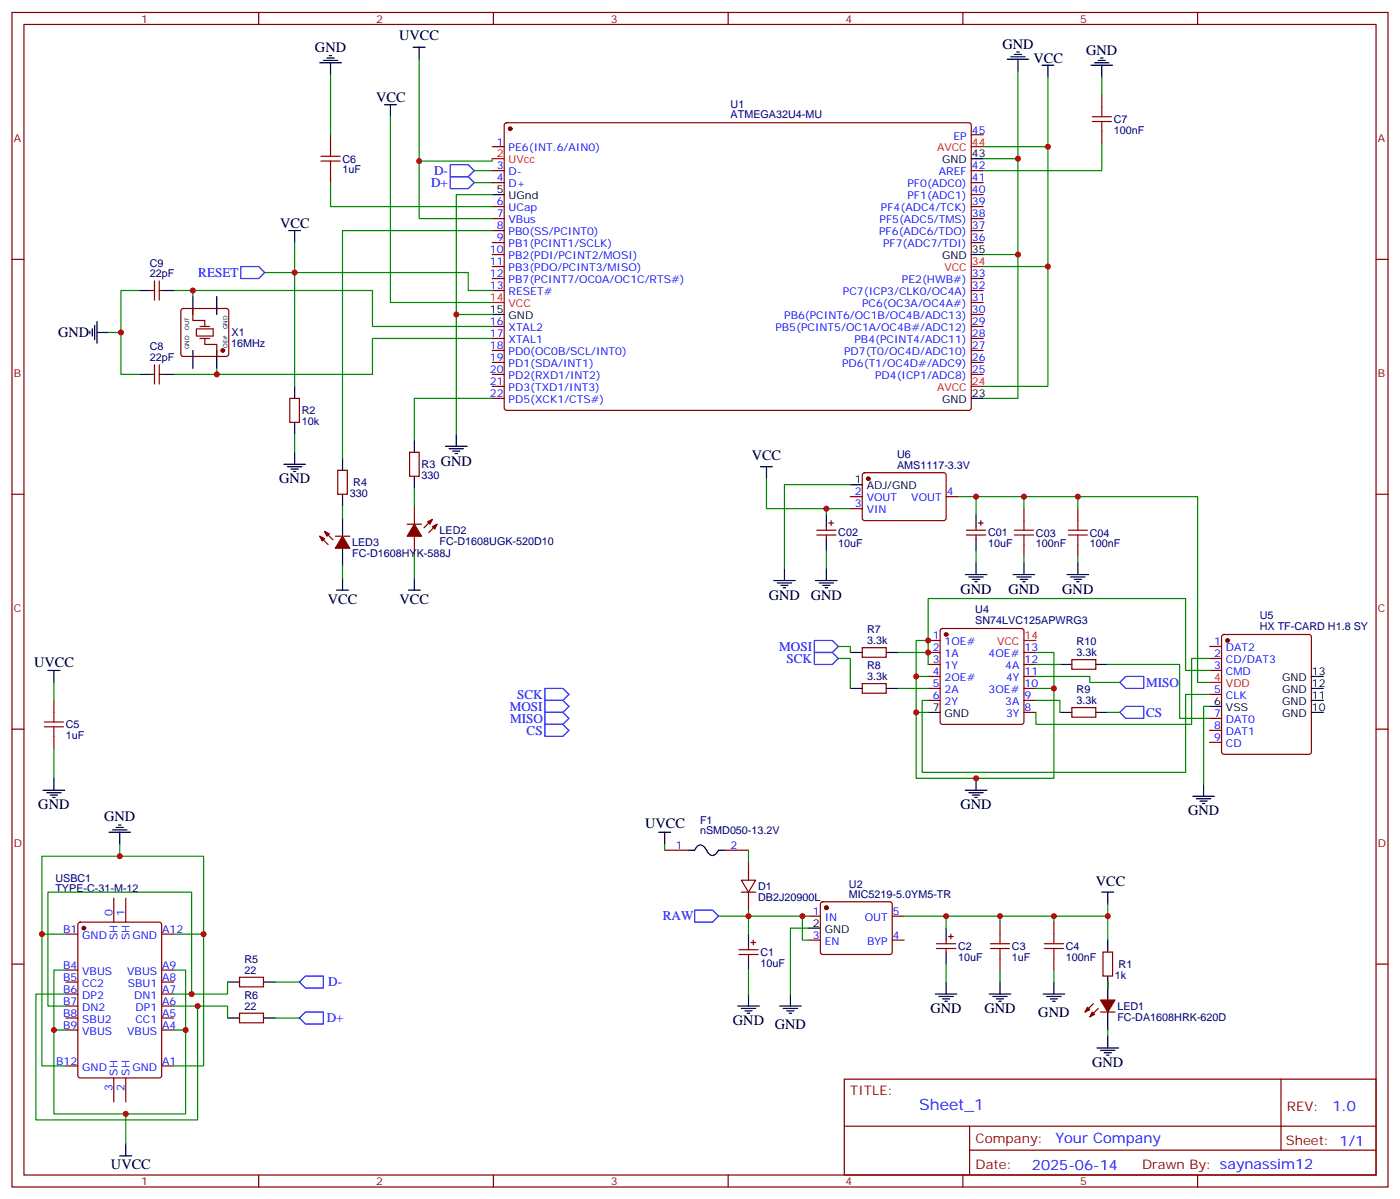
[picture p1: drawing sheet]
<svg xmlns="http://www.w3.org/2000/svg" width="412mm" height="353mm" viewBox="0 0 412 353" stroke-linecap="round" stroke-linejoin="round" font-family="sans-serif">
<g fill="#870000" stroke="#870000" stroke-width=".35">
<path d="M324.2 294.4h4.2l-2.1 3.5z"/>
<path d="M321.7 297.9l.7 .7-1.4 .7z"/>
<path d="M320.3 296.5l.7 .7-1.4 .7z"/>
<path d="M122.1 154.3l2.1 3.5h-4.3z"/>
<path d="M125.9 153.6l1.5-.7-.8 1.4z"/>
<path d="M127.4 155l1.4-.7-.7 1.4z"/>
<path d="M100.9 157.8l2.1 3.6h-4.2z"/>
<path d="M95.6 156.4l1.4 .7-.7 .7z"/>
<path d="M94.2 157.8l1.4 .7-.7 .7z"/>
<circle cx="243.4" cy="267.2" r=".53"/>
<circle cx="24.7" cy="273.2" r=".53"/>
<circle cx="65.6" cy="103.2" r=".53"/>
<circle cx="150.3" cy="37.9" r=".53"/>
<circle cx="278.7" cy="186.8" r=".53"/>
<circle cx="361.6" cy="188.5" r=".53"/>
<circle cx="255.8" cy="140.9" r=".53"/>
</g>
<g fill="none" stroke="#870000" stroke-width=".35">
<path d="M3.5 3.7h405.4v345.7h-405.4zM7.1 7.2h398.2v338.7h-398.2zM76.2 3.7v3.5M145.3 3.7v3.5M214.5 3.7v3.5M283.6 3.7v3.5M352.8 3.7v3.5M97.4 39.7v3.5M148.8 36.3l.4-.2 136.5 .1 .4 .6-.1 83.6-.6 .4-136.4-.1-.5-.6v-83.3zM286.1 39.7h3.5M324.6 28v3.5M324.6 38.6v3.5"/>
<path d="M97.4 50.2v3.6M145 43.2h3.5M145 50.2h3.5M145 53.8h3.5M286.1 50.2h3.5M286.1 53.8h3.5M286.1 57.3h3.5M3.5 76.3h3.6M145 60.8h3.5M145 64.3h3.5M145 67.9h3.5M145 71.4h3.5"/>
<path d="M145 74.9h3.5M145 78.5h3.5M286.1 60.8h3.5M286.1 64.3h3.5M286.1 67.9h3.5M286.1 71.4h3.5M405.3 76.3h3.6M44.4 85.5h1.1M45.5 82.7v5.6M46.9 82.7v5.6M46.9 85.5h1.1M53.5 91l.5-.2h12.7l.5 .2 .2 .5v12.7l-.3 .5-.4 .2h-12.7l-.5-.2-.2-.5v-12.7z"/>
<path d="M56.8 90.8v3.5h3.5v1.8M60.3 99.6v1.8h3.6v3.5M145 85.5h3.5M145 82h3.5M145 96.1h3.5M145 99.6h3.5M286.1 85.5h3.5M286.1 82h3.5M286.1 96.1h3.5M286.1 99.6h3.5M286.1 92.6h3.5M286.1 89h3.5"/>
<path d="M44.4 110.2h1.1M45.5 107.4v5.6M46.9 107.4v5.6M46.9 110.2h1.1M85.4 117.3h2.8v7h-2.8zM145 110.2h3.5M145 103.2h3.5M145 106.7h3.5M145 113.7h3.5M145 117.3h3.5M286.1 110.2h3.5M286.1 103.2h3.5"/>
<path d="M286.1 106.7h3.5M99.5 138.4h2.8v7.1h-2.8zM120.6 133.1h2.9v7.1h-2.9zM254.2 139.3l.5-.2 23.6 .1 .4 .6-.1 13-.6 .4h-23.6l-.4-.7v-12.7zM3.5 145.5h3.6M94.2 157.8l2.5 2.5M95.6 156.4l2.5 2.5M98.8 157.8h4.2M119.9 154.3h4.3M122.1 149v5.3M122.1 157.8v5.3M127.4 152.9l-2.5 2.5"/>
<path d="M128.8 154.3l-2.5 2.5M240.6 156.1h5.6M240.6 157.5h5.6M243.4 155v1.1M243.4 157.5v1M244.1 154h1.4M244.8 153.2v1.5M250.5 146.2h3.5M250.5 149.7h3.5M278.7 146.2h3.5M284.7 156.1h5.6M284.7 157.5h5.6"/>
<path d="M287.5 155v1.1M287.5 157.5v1M288.2 154h1.4M288.9 153.2v1.5M301.6 149.7v3.5M317.5 149.7v3.5M405.3 145.5h3.6M301.6 160.3v3.5M317.5 160.3v3.5M254 190.6h7.1v2.9h-7.1zM273.4 188.5h3.5M273.4 192.1h3.5"/>
<path d="M273.4 195.6h3.5M273.4 199.1h3.5M277.2 185.2l.4-.2h23.3l.5 .2 .2 .5v26.8l-.2 .5-.5 .2h-23.3l-.5-.2-.2-.5v-26.8zM301.6 192.1h3.6M301.6 195.6h3.6M301.6 199.1h3.6M315.7 194.2h7.1v2.8h-7.1zM356.3 190.3h3.5M356.3 193.8h3.5M356.3 197.3h3.5M360.1 187l.4-.2h25.1l.5 .2 .2 .5v33.8l-.2 .5-.5 .2h-25.1l-.5-.2-.2-.5v-33.8zM3.5 214.6h3.6"/>
<path d="M15.9 206.2v3.5M15.9 216.7v3.6M254 201.2h7.1v2.8h-7.1zM273.4 202.6h3.5M273.4 206.2h3.5M301.6 202.6h3.6M301.6 206.2h3.6M301.6 209.7h3.6M315.7 208.3h7.1v2.8h-7.1zM356.3 204.4h3.5M356.3 211.5h3.5M356.3 215h3.5"/>
<path d="M356.3 218.5h3.5M405.3 214.6h3.6M195.8 250.3h7M213.4 250.3h7.1M218.4 259.1h4.2l-2.1 3.5zM220.5 253.8v5.3M19.4 275h3.5M23.2 271.6l.4-.2h23.3l.7 .5v44.7l-.4 .6-23.6 .1-.6-.5-.1-44.7zM33.5 264.4v7M37 264.4v7M47.6 275h3.6M217.7 279.5h5.6"/>
<path d="M218.4 262.6h4.2M220.5 262.6v5.3M220.5 278.5v1M221.2 277.4h1.4M221.9 276.7v1.4M238.1 269.7h3.6M238.1 276.7h3.6M241.9 265.6l.5-.2h19.7l.5 .2 .2 .5v14.4l-.7 .5-20-.1-.4-.7v-14.1zM262.8 269.7h3.5M262.8 276.7h3.5M275.9 277.8h5.6M275.9 279.2h5.6"/>
<path d="M278.7 276.7v1.1M278.7 279.2v1M279.4 275.7h1.4M280.1 275v1.4M294.6 271.4v3.6M310.4 271.4v3.6M3.5 283.8h3.6M19.4 285.5h3.5M19.4 289.1h3.5M19.4 292.6h3.5M19.4 296.1h3.5M19.4 299.6h3.5"/>
<path d="M47.6 285.5h3.6M47.6 289.1h3.6M47.6 292.6h3.6M47.6 296.1h3.6M47.6 299.6h3.6M70.6 287.7h7v2.8h-7zM70.6 298.2h7v2.9h-7zM217.7 281h5.6M220.5 281v1M294.6 282v3.5M310.4 282v3.5M322.1 295.4l-2.5 2.5"/>
<path d="M323.5 296.8l-2.5 2.5M324.2 297.9h4.2M324.9 280.2h2.8v7.1h-2.8zM405.3 283.8h3.6M19.4 303.2h3.5M19.4 313.8h3.5M33.5 317.3v7M37 317.3v7M47.6 303.2h3.6M47.6 313.8h3.6M248.7 317.6h156.6v28.3h-156.6zM377.3 317.7v20.8"/>
<path d="M248.7 331.5h156.5M285.6 338.5h119.6M285.6 331.5v14.1M76.2 345.9v3.5M145.3 345.9v3.5M214.5 345.9v3.5M283.6 345.9v3.5M352.8 345.9v3.5"/>
</g>
<g fill="none" stroke="#000" stroke-width=".35">
<path d="M94.2 18.5h6.3M95.2 17.8h4.3M96.3 17.1h2.1M97 16.4h.7M97.4 18.5v3.5M121.7 13.9h3.5M123.5 13.9v3.5M296.7 17.4h6.3M297.7 16.7h4.3M298.8 16h2.1M299.5 15.3h.7M299.9 17.4v3.6"/>
<path d="M306.9 19.2h3.5M308.7 19.2v3.5M321.4 19.2h6.3M322.4 18.5h4.3M323.5 17.8h2.1M324.2 17.1h.7M324.6 19.2v3.5M113.2 30.8h3.6M115 30.8v3.6M145 57.3h3.5M286.1 46.7h3.5M85 67.9h3.5"/>
<path d="M86.8 67.9v3.5M286.1 74.9h3.5M26.5 97.5v.7M27.2 96.8v2.1M27.9 95.7v4.3M28.6 97.9h3.5M28.6 94.7v6.3M40.9 85.5h3.5M48 85.5h3.5M56.8 87.3v5.3M63.9 87.3v5.3M145 92.6h3.5"/>
<path d="M40.9 110.2h3.5M48 110.2h3.5M56.8 103.2v5.2M63.9 103.2v5.2M86.8 113.7v3.6M286.1 117.3h3.5M83.6 136.7h6.4M84.7 137.4h4.2M85.7 138.1h2.1M86.4 138.8h.7M86.8 124.3v3.5M86.8 133.1v3.6"/>
<path d="M100.9 134.9v3.5M122.1 129.6v3.5M131.2 131.4h6.4M132.3 132.1h4.2M133.3 132.8h2.2M134.1 133.5h.7M134.4 127.8v3.6M224 137.4h3.5M225.8 137.4v3.5M100.9 145.5v3.5M100.9 152.5v5.3M122.1 140.2v3.5"/>
<path d="M243.4 151.5v3.5M243.4 158.5v3.6M250.5 142.7h3.5M287.5 151.5v3.5M287.5 158.5v3.6M99.1 173.7h3.6M100.9 161.4v5.3M100.9 170.2v3.5M120.3 173.7h3.5M122.1 170.2v3.5M227.9 170.9h6.3M229 171.6h4.2"/>
<path d="M230 172.3h2.1M230.7 173h.7M231.1 167.4v3.5M240.2 170.9h6.4M241.3 171.6h4.2M242.4 172.3h2.1M243.1 173h.7M243.4 167.4v3.5M284.3 169.1h6.4M285.4 169.8h4.2M286.5 170.5h2.1M287.2 171.2h.7"/>
<path d="M287.5 165.6v3.5M298.4 169.1h6.4M299.5 169.8h4.2M300.6 170.5h2.1M301.3 171.2h.7M301.6 165.6v3.5M314.3 169.1h6.4M315.4 169.8h4.2M316.4 170.5h2.2M317.1 171.2h.8M317.5 165.6v3.5M14.1 197.3h3.5"/>
<path d="M15.9 197.3v3.6M250.5 192.1h3.5M261.1 192.1h3.5M312.2 195.6h3.5M322.8 195.6h3.5M386.3 199.1h3.5M250.5 202.6h3.5M261.1 202.6h3.5M273.4 209.7h3.5M312.2 209.7h3.5M322.8 209.7h3.5M356.3 207.9h3.5"/>
<path d="M386.3 209.7h3.5M386.3 206.2h3.5M386.3 202.6h3.5M12.7 232.6h6.3M13.8 233.3h4.2M14.8 234h2.1M15.5 234.7h.7M15.9 229.1v3.5M284.3 232.6h6.4M285.4 233.3h4.2M286.5 234h2.1M287.2 234.7h.7"/>
<path d="M287.5 229.1v3.5M351.4 234.4h6.3M352.4 235.1h4.3M353.5 235.8h2.1M354.2 236.5h.7M354.5 230.9v3.5M32.1 245h6.4M33.2 244.3h4.2M34.2 243.6h2.1M34.9 242.9h.7M35.3 245v3.5M194 245h3.6"/>
<path d="M195.8 245v3.5M202.8 250.3h1.8l.6-1a1.56 1.56 0 0 1 2.7 .6l.2 .2a2.13 2.13 0 0 0 2.2 1.6l1.4-1.4h1.7M220.5 275v3.5M238.1 273.2h3.6M278.7 273.2v3.5M324.6 262.6h3.5M326.3 262.6v3.5M326.3 276.7v3.5M67 289.1h3.6M67 299.6h3.6M77.6 289.1h3.5M77.6 299.6h3.5"/>
<path d="M217.3 296.1h6.4M218.4 296.8h4.2M219.4 297.5h2.1M220.1 298.2h.7M220.5 282v3.5M220.5 292.6v3.5M229.7 296.1h6.3M230.7 296.8h4.2M231.8 297.5h2.1M232.5 298.2h.7M232.8 292.6v3.5M275.5 292.6h6.4"/>
<path d="M276.6 293.3h4.2M277.6 294h2.2M278.3 294.7h.7M278.7 280.2v3.6M278.7 289.1v3.5M291.4 292.6h6.3M292.5 293.3h4.2M293.5 294h2.1M294.2 294.7h.7M294.6 289.1v3.5M307.3 292.6h6.3M308.3 293.3h4.3"/>
<path d="M309.4 294h2.1M310.1 294.7h.7M310.4 289.1v3.5M326.3 287.3v7.1M326.3 297.9v5.3M323.1 308.5h6.4M324.2 309.2h4.2M325.3 309.9h2.1M326 310.6h.7M326.3 304.9v3.6M37 336.7v3.5M35.3 340.2h3.5"/>
</g>
<g fill="none" stroke="#008700" stroke-width=".35">
<path d="M123.5 17.4v46.9h21.5M97.4 22v17.7M115 34.4v54.6h30M299.9 21v96.3h-10.3M308.7 22.7v20.5h-19.1M324.6 22.7v5.3M97.4 53.8v7h47.6M139.7 50.2h5.3M139.7 53.8h5.3M145 57.3h-10.6v70.5M145 46.7v.7h-21.5M289.6 46.7h10.3"/>
<path d="M308.7 43.2v35.3h-19.1M324.6 42.1v8.1h-35M86.8 71.4v42.3M145 67.9h-44.1v67M289.6 74.9h10.3M308.7 78.5v35.2h-19.1M32.1 97.9h3.5M40.9 85.5h-5.3v24.7h5.3M51.5 85.5h5.3v1.8M56.8 85.5h52.9v10.6h35.3M78 80.2h59.9v5.3h7.1M134.4 92.6h10.6"/>
<path d="M145 99.6h-35.3v10.6h-45.8M63.9 108.4v1.8h-12.4M145 117.3h-22.9v12.3M86.8 127.8v5.3M100.9 149v3.5M122.1 143.7v5.3M225.8 140.9v8.8h24.7M243.4 149.7v1.8M250.5 142.7h-19.4v24.7M282.2 146.2h70.6v54.7h3.5M287.5 146.2v5.3M301.6 146.2v3.5"/>
<path d="M317.5 146.2v3.5M100.9 166.7v3.5M122.1 163.1v7.1M243.4 162.1v5.3M287.5 162.1v3.5M301.6 163.8v1.8M317.5 163.8v1.8M246.9 190.3h3.6v1.8M246.9 193.8h3.6v8.8M264.6 192.1h8.8M273.4 199.1h-3.5v30h40.5v-26.5h-5.2M273.4 188.5h-3.5v10.6"/>
<path d="M273.4 195.6v-19.4h75.8v21.1h7.1M305.2 192.1h5.2v10.5M305.2 199.1h15.8v1.8h8.8M305.2 195.6h7M326.3 195.6h21.2v15.9h8.8M356.3 193.8h-5.3v19.4h-45.8v-3.5M15.9 200.9v5.3M264.6 202.6h8.8M269.9 209.7h3.5M305.2 206.2h7v3.5M326.3 209.7h3.5M356.3 204.4h-7.1v22.9h-77.6v-21.1h1.8"/>
<path d="M356.3 207.9h-1.8v23M15.9 220.3v8.8M35.3 248.5v3.5M195.8 248.5v1.8M220.5 250.3v3.5M12.3 275v38.8h7.1M19.4 275h-7.1v-23h47.7v23M51.2 275h8.8v38.8h-8.8M211.7 269.7h24.7M220.5 267.9v7.1M238.1 269.7h-1.7v7h1.7M238.1 273.2h-5.3v19.4"/>
<path d="M266.3 269.7h60v7M278.7 269.7v3.5M294.6 269.7v1.7M310.4 269.7v1.7M326.3 266.1v3.6M19.4 292.6h-8.8v37h47.6v-33.5h-7M19.4 285.5h-3.5v17.7M51.2 292.6h5.2v-30h-42.3v33.5h5.3M51.2 285.5h3.5v17.7h-3.5M58.2 296.1h8.8v3.5M67 289.1v3.5h-10.6M81.1 289.1h7.1"/>
<path d="M81.1 299.6h7.1M220.5 285.5v7.1M278.7 283.8v5.3M294.6 285.5v3.6M310.4 285.5v3.6M326.3 289.1v1.7M19.4 303.2h-3.5v24.7h38.8v-24.7M326.3 303.2v1.7M37 327.9v8.8"/>
</g>
<g fill="none" stroke="#00f" stroke-width=".35">
<path d="M132.6 48.5h5.3l1.8 1.7-1.8 1.8h-5.3zM132.6 52h5.3l1.8 1.8-1.8 1.7h-5.3zM70.9 78.5h5.3l1.8 1.7-1.8 1.8h-5.3zM239.9 188.5h5.3l1.7 1.8-1.7 1.8h-5.3zM239.9 192.1h5.3l1.7 1.7-1.7 1.8h-5.3zM160.5 202.6h5.3l1.8 1.8-1.8 1.8h-5.3zM160.5 206.2h5.3l1.8 1.7-1.8 1.8h-5.3zM160.5 209.7h5.3l1.8 1.8-1.8 1.7h-5.3zM160.5 213.2h5.3l1.8 1.8-1.8 1.7h-5.3zM329.8 200.9l1.8-1.8h5.3v3.5h-5.3zM331.6 207.9h5.3v3.6h-5.3l-1.8-1.8zM204.6 267.9h5.3l1.8 1.8-1.8 1.7h-5.3z"/>
<path d="M90 287.3h5.2v3.5h-5.2l-1.8-1.7zM90 297.9h5.2v3.5h-5.2l-1.8-1.8z"/>
</g>
<g fill="none" stroke="#a10000" stroke-width=".35">
<path d="M321.7 34.4h5.7M321.7 35.8h5.7M324.6 31.5v2.9M324.6 35.8v2.8M94.5 47.4h5.7M94.5 46h5.7M97.4 43.2v2.8M97.4 47.4v2.8M298.8 156.1h5.6M298.8 157.5h5.6M301.6 153.2v2.9M301.6 157.5v2.8"/>
<path d="M314.7 156.1h5.6M314.7 157.5h5.6M317.5 153.2v2.9M317.5 157.5v2.8M13.1 213.9h5.6M13.1 212.5h5.6M15.9 209.7v2.8M15.9 213.9v2.8M291.7 279.2h5.7M291.7 277.8h5.7M294.6 275v2.8M294.6 279.2v2.8"/>
<path d="M307.6 279.2h5.7M307.6 277.8h5.7M310.4 275v2.8M310.4 279.2v2.8"/>
</g>
<path d="M57.9 96.8h4.9v2.1h-4.9zM58.9 99.6h2.8M58.9 96.1h2.8" fill="none" stroke="#871200" stroke-width=".35"/>
<path d="M145 46.7h3.5M286.1 43.2h3.5M286.1 78.5h3.5M145 89h3.5M286.1 113.7h3.5M301.6 188.5h3.6M356.3 200.9h3.5" fill="none" stroke="#f00" stroke-width=".35"/>
<g fill="#c00">
<circle cx="56.4" cy="292.6" r=".88"/>
<circle cx="58.2" cy="296.1" r=".88"/>
<circle cx="60" cy="275" r=".88"/>
<circle cx="12.3" cy="275" r=".88"/>
<circle cx="35.3" cy="252" r=".88"/>
<circle cx="54.7" cy="303.2" r=".88"/>
<circle cx="15.9" cy="303.2" r=".88"/>
<circle cx="37" cy="327.9" r=".88"/>
<circle cx="220.5" cy="269.7" r=".88"/>
<circle cx="236.4" cy="269.7" r=".88"/>
<circle cx="310.4" cy="269.7" r=".88"/>
<circle cx="294.6" cy="269.7" r=".88"/>
<circle cx="278.7" cy="269.7" r=".88"/>
<circle cx="326.3" cy="269.7" r=".88"/>
<circle cx="63.9" cy="110.2" r=".88"/>
<circle cx="35.6" cy="97.9" r=".88"/>
<circle cx="134.4" cy="92.6" r=".88"/>
<circle cx="56.8" cy="85.5" r=".88"/>
<circle cx="86.8" cy="80.2" r=".88"/>
<circle cx="123.5" cy="47.4" r=".88"/>
<circle cx="287.5" cy="229.1" r=".88"/>
<circle cx="269.9" cy="209.7" r=".88"/>
<circle cx="269.9" cy="199.1" r=".88"/>
<circle cx="310.4" cy="202.6" r=".88"/>
<circle cx="273.4" cy="188.5" r=".88"/>
<circle cx="273.4" cy="192.1" r=".88"/>
<circle cx="243.4" cy="149.7" r=".88"/>
<circle cx="287.5" cy="146.2" r=".88"/>
<circle cx="301.6" cy="146.2" r=".88"/>
<circle cx="317.5" cy="146.2" r=".88"/>
<circle cx="308.7" cy="43.2" r=".88"/>
<circle cx="308.7" cy="78.5" r=".88"/>
<circle cx="299.9" cy="74.9" r=".88"/>
<circle cx="299.9" cy="46.7" r=".88"/>
</g>
<text font-size="4.6" fill="#00f" x="270.8" y="326.7">Sheet_1</text>
<g font-size="4.2">
<text x="117.6" y="11.8">UVCC</text>
<text x="92.8" y="15.3">GND</text>
<text x="295.3" y="14.3">GND</text>
<text x="320" y="16.1">GND</text>
<text x="304.4" y="18.5">VCC</text>
<text x="110.8" y="30.1">VCC</text>
<text x="82.5" y="67.2">VCC</text>
<text x="17.1" y="99.3">GND</text>
<text x="129.8" y="137">GND</text>
<text x="221.4" y="135.3">VCC</text>
<text x="82.2" y="142.3">GND</text>
<text x="96.5" y="177.7">VCC</text>
<text x="117.7" y="177.7">VCC</text>
<text x="226.5" y="176.5">GND</text>
<text x="238.8" y="176.5">GND</text>
<text x="282.9" y="174.8">GND</text>
<text x="297" y="174.8">GND</text>
<text x="312.9" y="174.8">GND</text>
<text x="10.1" y="196.3">UVCC</text>
<text x="11.3" y="238.3">GND</text>
<text x="282.9" y="238.3">GND</text>
<text x="30.7" y="241.7">GND</text>
<text x="190" y="243.8">UVCC</text>
<text x="350" y="240">GND</text>
<text x="322.8" y="260.8">VCC</text>
<text x="274.1" y="298.2">GND</text>
<text x="290" y="298.2">GND</text>
<text x="305.9" y="299.3">GND</text>
<text x="215.9" y="301.8">GND</text>
<text x="228.2" y="302.8">GND</text>
<text x="321.7" y="314.1">GND</text>
<text x="32.7" y="344.2">UVCC</text>
</g>
<g font-size="4.2" fill="#00f">
<text x="392.5" y="326.9">1.0</text>
<text x="310.9" y="336.5">Your Company</text>
<text x="304" y="344.3">2025-06-14</text>
</g>
<g font-size="3.9" fill="#00f">
<text x="127.9" y="51.5">D-</text>
<text x="127" y="55">D+</text>
<text x="58.4" y="81.5">RESET</text>
<text x="229.5" y="191.5">MOSI</text>
<text x="231.7" y="195.1">SCK</text>
<text x="337.6" y="202.1">MISO</text>
<text x="150.1" y="209.2">MOSI</text>
<text x="152.3" y="205.7">SCK</text>
<text x="150.3" y="212.7">MISO</text>
<text x="337.6" y="210.9">CS</text>
<text x="155.1" y="216.2">CS</text>
<text x="195.3" y="270.9">RAW</text>
<text x="96.7" y="290.3">D-</text>
<text x="96.2" y="300.9">D+</text>
</g>
<g font-size="3.9" fill="#800">
<text x="250.5" y="322.2">TITLE:</text>
<text x="379.1" y="326.9">REV:</text>
<text x="287.4" y="336.4">Company:</text>
<text x="378.7" y="337">Sheet: 1/1</text>
<text x="287.4" y="344.1">Date:</text>
<text x="336.4" y="344.2">Drawn By: saynassim12</text>
</g>
<g font-size="3.2" fill="#800">
<text x="41.6" y="6.7">1</text>
<text x="110.8" y="6.7">2</text>
<text x="179.9" y="6.7">3</text>
<text x="249.1" y="6.7">4</text>
<text x="318.2" y="6.7">5</text>
<text x="4.1" y="41.8">A</text>
<text x="405.9" y="41.8">A</text>
<text x="4.1" y="110.9">B</text>
<text x="405.9" y="110.9">B</text>
<text x="4.1" y="180.1">C</text>
<text x="405.9" y="180.1">C</text>
<text x="4.1" y="249.2">D</text>
<text x="405.9" y="249.2">D</text>
<text x="41.6" y="348.9">1</text>
<text x="110.8" y="348.9">2</text>
<text x="179.9" y="348.9">3</text>
<text x="249.1" y="348.9">4</text>
<text x="318.2" y="348.9">5</text>
</g>
<g font-size="3.2" fill="#000080">
<text x="215.2" y="34.9">ATMEGA32U4-MU</text>
<text x="215.2" y="31.8">U1</text>
<text x="328.1" y="39.4">100nF</text>
<text x="328.1" y="36.2">C7</text>
<text x="100.9" y="47.9">C6</text>
<text x="100.9" y="51">1uF</text>
<text x="44.1" y="81.6">22pF</text>
<text x="44.1" y="78.5">C9</text>
<text x="68.2" y="99">X1</text>
<text x="44.1" y="106.3">22pF</text>
<text x="44.1" y="103.2">C8</text>
<text x="68.1" y="102.2">16MHz</text>
<text x="88.9" y="125.1">10k</text>
<text x="88.9" y="121.9">R2</text>
<text x="124.2" y="137.8">R3</text>
<text x="264.2" y="134.8">U6</text>
<text x="104.1" y="143.1">R4</text>
<text x="124.2" y="141">330</text>
<text x="264.2" y="138">AMS1117-3.3V</text>
<text x="103" y="146.3">330</text>
<text x="103.7" y="160.7">LED3</text>
<text x="129.5" y="160.4">FC-D1608UGK-520D10</text>
<text x="129.5" y="157.2">LED2</text>
<text x="246.9" y="161.1">10uF</text>
<text x="246.9" y="157.9">C02</text>
<text x="291" y="161.1">10uF</text>
<text x="291" y="157.9">C01</text>
<text x="305.2" y="161.1">100nF</text>
<text x="305.2" y="158">C03</text>
<text x="321" y="161.1">100nF</text>
<text x="321" y="158">C04</text>
<text x="103.7" y="163.9">FC-D1608HYK-588J</text>
<text x="287.3" y="183.7">SN74LVC125APWRG3</text>
<text x="287.3" y="180.5">U4</text>
<text x="371.1" y="185.5">HX TF-CARD H1.8 SY</text>
<text x="371.1" y="182.3">U5</text>
<text x="255.4" y="189.6">3.3k</text>
<text x="255.4" y="186.4">R7</text>
<text x="317.1" y="189.9">R10</text>
<text x="255.4" y="196.9">R8</text>
<text x="317.1" y="193.1">3.3k</text>
<text x="255.4" y="200.2">3.3k</text>
<text x="317.1" y="207.2">3.3k</text>
<text x="317.1" y="204">R9</text>
<text x="19.4" y="214.4">C5</text>
<text x="19.4" y="217.5">1uF</text>
<text x="206.2" y="245.6">nSMD050-13.2V</text>
<text x="206.2" y="242.5">F1</text>
<text x="16.3" y="262.6">TYPE-C-31-M-12</text>
<text x="16.3" y="259.6">USBC1</text>
<text x="223.3" y="262.1">D1</text>
<text x="250.1" y="261.3">U2</text>
<text x="223.3" y="265.1">DB2J20900L</text>
<text x="250.1" y="264.4">MIC5219-5.0YM5-TR</text>
<text x="224" y="281.5">C1</text>
<text x="282.2" y="279.7">C2</text>
<text x="298.1" y="279.7">C3</text>
<text x="314" y="279.6">C4</text>
<text x="72" y="286.6">22</text>
<text x="72" y="283.4">R5</text>
<text x="224" y="284.5">10uF</text>
<text x="282.2" y="282.8">10uF</text>
<text x="298.1" y="282.8">1uF</text>
<text x="314" y="282.8">100nF</text>
<text x="329.5" y="284.9">R1</text>
<text x="72" y="294">R6</text>
<text x="328.4" y="288.1">1k</text>
<text x="72" y="297.2">22</text>
<text x="329.1" y="297.3">LED1</text>
<text x="329.1" y="300.4">FC-DA1608HRK-620D</text>
</g>
<g font-size="3.2" fill="#00f">
<text x="280.9" y="41.1">EP</text>
<text x="286.3" y="39.3">45</text>
<text x="146.3" y="42.8">1</text>
<text x="149.8" y="44.6">PE6(INT.6/AIN0)</text>
<text x="146.3" y="49.9">3</text>
<text x="146.3" y="53.4">4</text>
<text x="149.8" y="51.6">D-</text>
<text x="276.6" y="51.6">AREF</text>
<text x="286.3" y="53.4">41</text>
<text x="286.3" y="49.9">42</text>
<text x="149.8" y="55.2">D+</text>
<text x="267.3" y="58.7">PF1(ADC1)</text>
<text x="267.3" y="55.2">PF0(ADC0)</text>
<text x="286.3" y="56.9">40</text>
<text x="146.3" y="60.5">6</text>
<text x="146.3" y="64">7</text>
<text x="149.8" y="62.2">UCap</text>
<text x="149.8" y="65.8">VBus</text>
<text x="259.1" y="65.8">PF5(ADC5/TMS)</text>
<text x="259.5" y="62.2">PF4(ADC4/TCK)</text>
<text x="286.3" y="64">38</text>
<text x="286.3" y="60.5">39</text>
<text x="146.3" y="67.5">8</text>
<text x="146.3" y="71">9</text>
<text x="149.8" y="69.3">PB0(SS/PCINT0)</text>
<text x="259" y="69.3">PF6(ADC6/TDO)</text>
<text x="286.3" y="71">36</text>
<text x="286.3" y="67.5">37</text>
<text x="144.3" y="74.6">10</text>
<text x="149.8" y="72.8">PB1(PCINT1/SCLK)</text>
<text x="149.8" y="76.3">PB2(PDI/PCINT2/MOSI)</text>
<text x="260.1" y="72.8">PF7(ADC7/TDI)</text>
<text x="144.3" y="78.1">11</text>
<text x="144.3" y="81.6">12</text>
<text x="149.8" y="79.9">PB3(PDO/PCINT3/MISO)</text>
<text x="149.8" y="83.4">PB7(PCINT7/OC0A/OC1C/RTS#)</text>
<text x="265.7" y="83.4">PE2(HWB#)</text>
<text x="286.3" y="81.6">33</text>
<text x="144.3" y="85.2">13</text>
<text x="149.8" y="86.9">RESET#</text>
<text x="248.3" y="86.9">PC7(ICP3/CLK0/OC4A)</text>
<text x="286.3" y="88.7">31</text>
<text x="286.3" y="85.2">32</text>
<text x="144.3" y="95.7">16</text>
<text x="231" y="94">PB6(PCINT6/OC1B/OC4B/ADC13)</text>
<text x="253.9" y="90.5">PC6(OC3A/OC4A#)</text>
<text x="286.3" y="95.7">29</text>
<text x="286.3" y="92.2">30</text>
<text x="144.3" y="99.3">17</text>
<text x="149.8" y="97.5">XTAL2</text>
<text x="149.8" y="101">XTAL1</text>
<text x="228.4" y="97.5">PB5(PCINT5/OC1A/OC4B#/ADC12)</text>
<text x="251.7" y="101">PB4(PCINT4/ADC11)</text>
<text x="286.3" y="99.3">28</text>
<text x="144.3" y="102.8">18</text>
<text x="144.3" y="106.3">19</text>
<text x="149.8" y="104.6">PD0(OC0B/SCL/INT0)</text>
<text x="248.6" y="104.6">PD7(T0/OC4D/ADC10)</text>
<text x="286.3" y="106.3">26</text>
<text x="286.3" y="102.8">27</text>
<text x="144.3" y="109.9">20</text>
<text x="144.3" y="113.4">21</text>
<text x="149.8" y="108.1">PD1(SDA/INT1)</text>
<text x="149.8" y="111.6">PD2(RXD1/INT2)</text>
<text x="248.1" y="108.1">PD6(T1/OC4D#/ADC9)</text>
<text x="257.8" y="111.6">PD4(ICP1/ADC8)</text>
<text x="286.3" y="109.9">25</text>
<text x="144.3" y="116.9">22</text>
<text x="149.8" y="115.1">PD3(TXD1/INT3)</text>
<text x="149.8" y="118.7">PD5(XCK1/CTS#)</text>
<text x="251.8" y="145.8">2</text>
<text x="251.8" y="149.4">3</text>
<text x="255.3" y="147.6">VOUT</text>
<text x="268.4" y="147.6">VOUT</text>
<text x="278.9" y="145.8">4</text>
<text x="255.3" y="151.1">VIN</text>
<text x="274.7" y="188.2">1</text>
<text x="274.7" y="191.7">2</text>
<text x="278.2" y="189.9">1OE#</text>
<text x="301.8" y="191.7">13</text>
<text x="357.6" y="189.9">1</text>
<text x="361.1" y="191.7">DAT2</text>
<text x="274.7" y="195.2">3</text>
<text x="278.2" y="193.5">1A</text>
<text x="278.2" y="197">1Y</text>
<text x="291.2" y="193.5">4OE#</text>
<text x="296.1" y="197">4A</text>
<text x="301.8" y="195.2">12</text>
<text x="357.6" y="193.5">2</text>
<text x="357.6" y="197">3</text>
<text x="361.1" y="195.2">CD/DAT3</text>
<text x="274.7" y="198.8">4</text>
<text x="274.7" y="202.3">5</text>
<text x="278.2" y="200.5">2OE#</text>
<text x="296.4" y="200.5">4Y</text>
<text x="301.8" y="202.3">10</text>
<text x="301.8" y="198.8">11</text>
<text x="361.1" y="198.8">CMD</text>
<text x="274.7" y="205.8">6</text>
<text x="278.2" y="204">2A</text>
<text x="278.2" y="207.6">2Y</text>
<text x="291.2" y="204">3OE#</text>
<text x="296.1" y="207.6">3A</text>
<text x="301.8" y="209.3">8</text>
<text x="301.8" y="205.8">9</text>
<text x="357.6" y="204">5</text>
<text x="361.1" y="205.8">CLK</text>
<text x="296.4" y="211.1">3Y</text>
<text x="357.6" y="211.1">7</text>
<text x="357.6" y="214.6">8</text>
<text x="361.1" y="212.9">DAT0</text>
<text x="357.6" y="218.2">9</text>
<text x="361.1" y="216.4">DAT1</text>
<text x="361.1" y="219.9">CD</text>
<text x="199.1" y="249.9">1</text>
<text x="215.2" y="249.9">2</text>
<text x="33.2" y="269.7" transform="rotate(-90 33.2 269.7)">0</text>
<text x="36.7" y="269.7" transform="rotate(-90 36.7 269.7)">1</text>
<text x="239.5" y="269.3">1</text>
<text x="263" y="269.3">5</text>
<text x="18.6" y="274.6">B1</text>
<text x="47.8" y="274.6">A12</text>
<text x="243" y="271.1">IN</text>
<text x="254.7" y="271.1">OUT</text>
<text x="24.2" y="276.4">GND</text>
<text x="34.6" y="276.7" transform="rotate(-90 34.6 276.7)">SH</text>
<text x="38.1" y="276.7" transform="rotate(-90 38.1 276.7)">SH</text>
<text x="39" y="276.4">GND</text>
<text x="239.5" y="276.4">3</text>
<text x="243" y="278.1">EN</text>
<text x="255.5" y="278.1">BYP</text>
<text x="263" y="276.4">4</text>
<text x="18.6" y="285.2">B4</text>
<text x="24.2" y="286.9">VBUS</text>
<text x="37.5" y="286.9">VBUS</text>
<text x="47.8" y="285.2">A9</text>
<text x="18.6" y="288.7">B5</text>
<text x="18.6" y="292.2">B6</text>
<text x="24.2" y="290.5">CC2</text>
<text x="37.6" y="290.5">SBU1</text>
<text x="47.8" y="292.2">A7</text>
<text x="47.8" y="288.7">A8</text>
<text x="18.6" y="295.8">B7</text>
<text x="18.6" y="299.3">B8</text>
<text x="24.2" y="294">DP2</text>
<text x="24.2" y="297.5">DN2</text>
<text x="39.5" y="294">DN1</text>
<text x="39.9" y="297.5">DP1</text>
<text x="47.8" y="299.3">A5</text>
<text x="47.8" y="295.8">A6</text>
<text x="18.6" y="302.8">B9</text>
<text x="24.2" y="301.1">SBU2</text>
<text x="24.2" y="304.6">VBUS</text>
<text x="37.5" y="304.6">VBUS</text>
<text x="39.9" y="301.1">CC1</text>
<text x="47.8" y="302.8">A4</text>
<text x="16.5" y="313.4">B12</text>
<text x="24.2" y="315.2">GND</text>
<text x="34.6" y="316.6" transform="rotate(-90 34.6 316.6)">SH</text>
<text x="38.1" y="316.6" transform="rotate(-90 38.1 316.6)">SH</text>
<text x="39" y="315.2">GND</text>
<text x="47.8" y="313.4">A1</text>
<text x="33.2" y="321.1" transform="rotate(-90 33.2 321.1)">3</text>
<text x="36.7" y="321.1" transform="rotate(-90 36.7 321.1)">2</text>
</g>
<g font-size="3.2" fill="#f00">
<text x="146.3" y="46.4">2</text>
<text x="276" y="44.6">AVCC</text>
<text x="286.3" y="42.8">44</text>
<text x="149.8" y="48.1">UVcc</text>
<text x="278.2" y="79.9">VCC</text>
<text x="286.3" y="78.1">34</text>
<text x="144.3" y="88.7">14</text>
<text x="149.8" y="90.5">VCC</text>
<text x="286.3" y="113.4">24</text>
<text x="276" y="115.1">AVCC</text>
<text x="293.7" y="189.9">VCC</text>
<text x="301.8" y="188.2">14</text>
<text x="357.6" y="200.5">4</text>
<text x="361.1" y="202.3">VDD</text>
</g>
<g font-size="3.2">
<text x="286.3" y="46.4">43</text>
<text x="277.5" y="48.1">GND</text>
<text x="146.3" y="56.9">5</text>
<text x="149.8" y="58.7">UGnd</text>
<text x="277.5" y="76.3">GND</text>
<text x="286.3" y="74.6">35</text>
<text x="144.3" y="92.2">15</text>
<text x="149.8" y="94">GND</text>
<text x="277.5" y="118.7">GND</text>
<text x="286.3" y="116.9">23</text>
<text x="251.8" y="142.3">1</text>
<text x="255.3" y="144.1">ADJ/GND</text>
<text x="377.7" y="200.5">GND</text>
<text x="386.5" y="202.3">12</text>
<text x="386.5" y="198.8">13</text>
<text x="274.7" y="209.3">7</text>
<text x="357.6" y="207.6">6</text>
<text x="361.1" y="209.3">VSS</text>
<text x="377.7" y="207.6">GND</text>
<text x="377.7" y="204">GND</text>
<text x="386.5" y="209.3">10</text>
<text x="386.5" y="205.8">11</text>
<text x="278.2" y="211.1">GND</text>
<text x="377.7" y="211.1">GND</text>
<text x="239.5" y="272.8">2</text>
<text x="243" y="274.6">GND</text>
</g>
<g font-size="1.8">
<text x="55.7" y="97" transform="rotate(-90 55.7 97)">OUT</text>
<text x="67" y="97" transform="rotate(-90 67 97)">GND</text>
<text x="55.7" y="102.8" transform="rotate(-90 55.7 102.8)">GND</text>
<text x="67" y="102.4" transform="rotate(-90 67 102.4)">OE#</text>
</g>
</svg>
